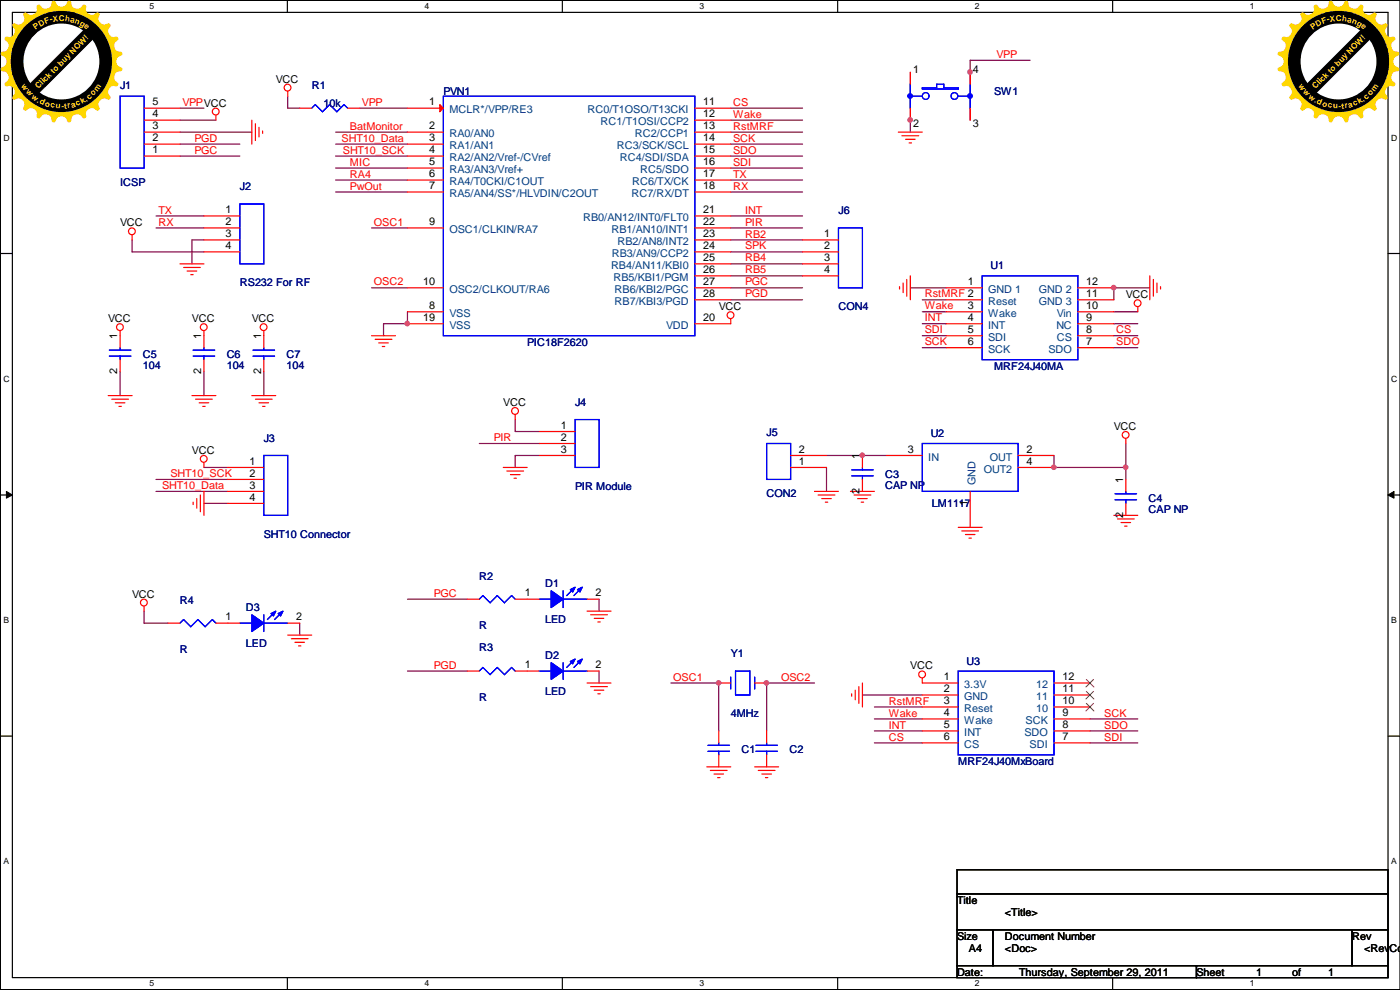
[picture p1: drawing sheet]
<svg xmlns="http://www.w3.org/2000/svg" width="297mm" height="210mm" viewBox="0 0 297 210" stroke-linecap="round" stroke-linejoin="round" font-family="sans-serif">
<path d="M.1 .1h296.9v209.8h-296.9zM2.6 2.6h291.9v204.7h-291.9z" fill="none" stroke="#000" stroke-width=".25"/>
<g fill="#fff">
<path d="M31.7 .3h1.1v2.1h-1.1z"/>
<path d="M31.7 207.6h1.1v2h-1.1z"/>
</g>
<path d="M61 .1v2.5M61 207.3v2.6" fill="none" stroke="#000" stroke-width=".25"/>
<g fill="#fff">
<path d="M90.1 .3h1v2.1h-1z"/>
<path d="M90.1 207.6h1v2h-1z"/>
</g>
<path d="M119.3 .1v2.5M119.3 207.3v2.6" fill="none" stroke="#000" stroke-width=".25"/>
<g fill="#fff">
<path d="M148.4 .3h1v2.1h-1z"/>
<path d="M148.4 207.6h1v2h-1z"/>
</g>
<path d="M177.7 .1v2.5M177.7 207.3v2.6" fill="none" stroke="#000" stroke-width=".25"/>
<g fill="#fff">
<path d="M206.8 .3h1.1v2.1h-1.1z"/>
<path d="M206.8 207.6h1.1v2h-1.1z"/>
</g>
<path d="M236.1 .1v2.5M236.1 207.3v2.6" fill="none" stroke="#000" stroke-width=".25"/>
<g fill="#fff">
<path d="M265.2 .3h1v2.1h-1z"/>
<path d="M265.2 207.6h1v2h-1z"/>
<path d="M.8 28.2h1.2v2h-1.2z"/>
<path d="M295.1 28.2h1.3v2h-1.3z"/>
<path d="M.8 79.3h1.2v2.1h-1.2z"/>
<path d="M295.1 79.3h1.3v2.1h-1.3z"/>
</g>
<path d="M.1 53.8h2.5M294.5 53.8h2.5" fill="none" stroke="#000" stroke-width=".25"/>
<g fill="#fff">
<path d="M.8 130.6h1.1v2h-1.1z"/>
<path d="M295.1 130.6h1.2v2h-1.2z"/>
</g>
<path d="M.1 105h2.5M294.5 105h2.5" fill="none" stroke="#000" stroke-width=".25"/>
<path d="M1.4 104.2l1.2 .8-1.2 .7zM294.5 105l1.2-.8v1.5z" fill="#000" stroke="#000" stroke-width=".21"/>
<g fill="#fff">
<path d="M.8 181.7h1.1v2h-1.1z"/>
<path d="M295.1 181.7h1.1v2h-1.1z"/>
</g>
<path d="M.1 156.1h2.5M294.5 156.1h2.5M203 184.5h91.5v5.1h-91.5zM203 189.6h91.5v7.6h-91.5zM203 197.2h7.7v7.6h-7.7zM210.7 197.2h76.2v7.6h-76.2zM286.9 197.2h7.6v7.6h-7.6zM203 204.8h50.8v2.5h-50.8zM253.8 204.8h40.7v2.5h-40.7z" fill="none" stroke="#000" stroke-width=".25"/>
<g fill="none" stroke="#800040" stroke-width=".25">
<path d="M193.1 15.3v12.7M218.5 12.8h-12.7v12.7M38.2 22.9h5.1M38.2 28h15.2M38.2 30.6h12.7M38.2 33.1h12.7M38.2 25.5h7.6M61 20.4v2.5h2.6M71.2 28h15.2M71.2 30.6h15.2M71.2 33.1h15.2M71.2 38.2h15.2"/>
<path d="M71.2 35.6h15.2M76.3 22.9h10.1M155 22.9h15.3M155 28h15.3M155 30.6h15.3M155 33.1h15.3M155 38.2h15.3M155 35.6h15.3M155 25.5h15.3M28 50.9v2.5h15.3M33.1 48.3h10.2M33.1 45.8h10.2"/>
<path d="M43.3 50.9h-2.6v5.1M71.2 40.7h15.2M78.8 48.3h7.6M155 40.7h15.3M155 48.3h15.3M155 45.8h15.3M155 53.4h15.3M155 50.9h15.3M155 56h15.3M155 58.5h15.3M25.5 78.8v5.1M43.3 78.8v5.1"/>
<path d="M56 78.8v5.1M78.8 61h7.6M86.4 66.1v2.6h-5v2.5M155 61h15.3M155 63.6h15.3M193.1 61h7.6M195.7 63.6h5M195.7 68.7h5M195.7 66.1h5M195.7 71.2h5M195.7 73.7h5M236.3 68.7h5.1"/>
<path d="M236.3 66.1h5.1M236.3 71.2h5.1M236.3 73.7h5.1M243.9 61h-7.6v2.6M43.3 99.1h5M101.7 94.1h12.7M109.3 89v2.5h5.1M114.4 96.6h-5.1v2.5M175.3 96.6h12.7M175.3 99.1v5.1M223.6 96.6v2.5h15.2M238.8 94.1v7.6"/>
<path d="M33.1 101.7h15.2M33.1 104.2h15.2M43.3 106.8h5M30.6 129.6v2.6h5M63.6 132.2v2.5M86.4 127.1h12.7M127.1 127.1v2.5M86.4 142.3h12.7M127.1 142.3v2.6M142.3 144.9h10.2v10.1M172.8 144.9h-10.2v10.1M183 147.4h12.7"/>
<path d="M185.5 149.9h10.2M185.5 152.5h10.2M185.5 155h10.2M185.5 157.6h10.2M231.2 152.5h10.2M231.2 155h10.2M231.2 157.6h10.2"/>
</g>
<g fill="#f0f" stroke="#f0f" stroke-width=".25">
<circle cx="86.4" cy="68.6" r=".47"/>
<circle cx="236.3" cy="61" r=".47"/>
<circle cx="182.9" cy="96.6" r=".47"/>
<circle cx="238.8" cy="99.1" r=".47"/>
<circle cx="223.6" cy="99.1" r=".47"/>
<circle cx="193.1" cy="25.4" r=".47"/>
<circle cx="205.8" cy="15.3" r=".47"/>
<circle cx="162.6" cy="144.8" r=".47"/>
<circle cx="152.4" cy="144.8" r=".47"/>
</g>
<g fill="none" stroke="#f00" stroke-width=".25">
<path d="M61 19.4v1M193.1 15.3v2.6M205.8 15.3v2.6M30.6 28h7.6M30.6 33.1h7.6M30.6 30.6h7.6M30.6 25.5h7.6M30.6 22.9h7.6M45.8 24.5v1M53.4 25.5v5.1M54.2 26.2v3.6M54.9 27v2"/>
<path d="M55.7 27.8v.5M63.6 22.9h2.5M73.7 22.9h2.6M86.4 28h7.7M86.4 33.1h7.7M86.4 30.6h7.7M86.4 22.9h7.7M86.4 35.6h7.7M86.4 38.2h7.7M147.4 28h7.6M147.4 33.1h7.6M147.4 30.6h7.6"/>
<path d="M147.4 25.5h7.6M147.4 22.9h7.6M147.4 35.6h7.6M147.4 38.2h7.6M190.6 28h5.1M191.3 28.8h3.6M192.1 29.5h2M192.9 30.3h.5M193.1 22.9v2.6M205.8 22.9v2.6M28 49.9v1M38.2 56h5.1"/>
<path d="M38.9 56.7h3.6M39.7 57.5h2M40.5 58.3h.5M43.3 50.9h7.6M43.3 53.4h7.6M43.3 45.8h7.6M43.3 48.3h7.6M86.4 48.3h7.7M86.4 40.7h7.7M147.4 56h7.6M147.4 50.9h7.6M147.4 53.4h7.6"/>
<path d="M147.4 58.5h7.6M147.4 45.8h7.6M147.4 48.3h7.6M147.4 40.7h7.6M170.3 56h7.6M170.3 50.9h7.6M170.3 53.4h7.6M170.3 58.5h7.6M192.4 59.3v3.5M193.1 58.5v5.1M243.9 58.5v5.1M244.7 59.3v3.5"/>
<path d="M25.5 70.2v3.5M25.5 76.3v2.5M43.3 70.2v3.5M43.3 76.3v2.5M56 70.2v3.5M56 76.3v2.5M78.8 71.2h5.1M79.6 72h3.5M80.3 72.7h2.1M81.1 73.5h.5M86.4 61h7.7M86.4 66.1h7.7"/>
<path d="M86.4 68.7h7.7M147.4 61h7.6M147.4 63.6h7.6M155 67.6v1.1h-7.6M190.8 60.8v.5M191.6 60v2.1M200.7 71.2h7.7M200.7 61h7.7M200.7 63.6h7.7M200.7 66.1h7.7M200.7 68.7h7.7M200.7 73.7h7.7"/>
<path d="M228.7 71.2h7.6M228.7 61h7.6M228.7 63.6h7.6M228.7 66.1h7.6M228.7 68.7h7.6M228.7 73.7h7.6M241.4 65.1v1M245.4 60v2.1M246.2 60.8v.5M22.9 83.9h5.1M23.7 84.7h3.6M24.5 85.4h2"/>
<path d="M25.2 86.2h.5M40.7 83.9h5.1M41.5 84.7h3.5M42.2 85.4h2.1M43 86.2h.5M43.3 98.1v1M48.3 99.1h7.7M53.4 83.9h5.1M54.2 84.7h3.5M54.9 85.4h2.1M55.7 86.2h.5M106.8 99.1h5"/>
<path d="M107.5 99.9h3.6M109.3 88v1M114.4 91.5h7.6M114.4 94.1h7.6M114.4 96.6h7.6M167.7 99.1h7.6M167.7 96.6h7.6M183 96.6v2.5M188 96.6h7.7M216 99.1h7.6M216 96.6h7.6M238.8 93v1.1"/>
<path d="M41 106.5v.5M41.7 105.7v2.1M42.5 105v3.5M43.3 104.2v5.1M48.3 104.2h7.7M48.3 101.7h7.7M48.3 106.8h7.7M108.3 100.7h2M109.1 101.4h.5M172.8 104.2h5.1M173.6 105h3.5M174.3 105.7h2.1"/>
<path d="M175.1 106.5h.5M180.4 104.2h5.1M181.2 105h3.5M181.9 105.7h2.1M182.7 106.5h.5M183 101.7v2.5M203.3 111.8h5.1M204 112.6h3.6M204.8 113.4h2M205.6 114.1h.5M205.8 104.2v7.6M236.3 109.3h5.1"/>
<path d="M237.1 110.1h3.5M237.8 110.8h2.1M238.6 111.6h.5M238.8 101.7v2.5M238.8 106.8v2.5M30.6 128.6v1M35.6 132.2h2.6M45.8 132.2h5.1M61 134.7h5.1M61 132.2h2.6M61.8 135.5h3.6M62.6 136.2h2"/>
<path d="M63.3 137h.5M99.1 127.1h2.6M109.3 127.1h5.1M124.5 129.6h5.1M124.5 127.1h2.6M125.3 130.4h3.6M126.1 131.1h2M126.8 131.9h.5M99.1 142.3h2.6M109.3 142.3h5.1M124.5 144.9h5.1M124.5 142.3h2.6"/>
<path d="M125.3 145.6h3.6M126.1 146.4h2M126.8 147.2h.5M152.5 144.9h2.5M152.5 155v2.6M160.1 144.9h2.5M162.6 155v2.6M180.7 147.2v.5M181.4 146.4v2M182.2 145.6v3.6M183 144.9v5M195.7 143.8v1.1h7.6"/>
<path d="M195.7 147.4h7.6M195.7 149.9h7.6M195.7 152.5h7.6M195.7 155h7.6M195.7 157.6h7.6M223.6 144.9h7.6M223.6 147.4h7.6M223.6 149.9h7.6M223.6 152.5h7.6M223.6 155h7.6M223.6 157.6h7.6M149.9 162.6h5.1"/>
<path d="M150.7 163.4h3.6M151.5 164.2h2M152.2 164.9h.5M152.5 160.1v2.5M160.1 162.6h5.1M160.9 163.4h3.5M161.6 164.2h2.1M162.4 164.9h.5M162.6 160.1v2.5"/>
<circle cx="61" cy="18.6" r=".72"/>
<circle cx="45.8" cy="23.7" r=".72"/>
<circle cx="28" cy="49.1" r=".72"/>
<circle cx="25.4" cy="69.4" r=".72"/>
<circle cx="43.2" cy="69.4" r=".72"/>
<circle cx="55.9" cy="69.4" r=".72"/>
<circle cx="155" cy="66.8" r=".72"/>
<circle cx="241.3" cy="64.3" r=".72"/>
<circle cx="43.2" cy="97.3" r=".72"/>
<circle cx="109.3" cy="87.2" r=".72"/>
<circle cx="238.8" cy="92.2" r=".72"/>
<circle cx="30.5" cy="127.8" r=".72"/>
<circle cx="195.6" cy="143" r=".72"/>
</g>
<g fill="none" stroke="#00f" stroke-width=".25">
<path d="M193.1 17.9v5M195.7 18.6h3v-.7h1.5v.7h3.1v.3h-7.6zM205.8 17.9v5M25.5 20.4h5.1v15.2h-5.1zM66.1 22.9l.8-.7 1.5 1.5 1.5-1.5 1.6 1.5 1.5-1.5 .7 .7M94.1 20.4h53.3v50.8h-53.3zM193.1 20.4h2.6M203.3 20.4h2.5M50.9 43.3h5.1v12.7h-5.1zM177.9 48.3h5.1v12.7h-5.1zM208.4 58.5h20.3v17.8h-20.3zM23.2 75.5h4.6"/>
<path d="M23.2 74.3h4.6M25.5 73.7v.6M25.5 75.5v.8M41 75.5h4.6M41 74.3h4.6M43.3 73.7v.6M43.3 75.5v.8M53.7 75.5h4.6M53.7 74.3h4.6M56 73.7v.6M56 75.5v.8M56 96.6h5v12.7h-5z"/>
<path d="M122 89h5.1v10.1h-5.1zM162.6 94.1h5.1v7.6h-5.1zM180.7 99.7h4.6M183 99.1v.6M195.7 94.1h20.3v10.1h-20.3zM180.7 100.9h4.6M183 100.9v.8M236.6 106h4.5M236.6 104.7h4.5M238.8 104.2v.5M238.8 106v.8M38.2 132.2l.7-.8 1.6 1.5 1.5-1.5 1.5 1.5 1.5-1.5 .8 .8"/>
<path d="M50.9 132.2h2.5M56 130.4v3.5M56 132.2h5M58.3 129.9l-1.6 1.5M59.8 129.9l-1.5 1.5M101.7 127.1l.7-.8 1.6 1.5 1.5-1.5 1.5 1.5 1.5-1.5 .8 .8M114.4 127.1h2.5M119.5 125.3v3.6M119.5 127.1h5M121.8 124.8l-1.6 1.5M123.3 124.8l-1.5 1.5M101.7 142.3l.7-.7 1.6 1.5 1.5-1.5 1.5 1.5 1.5-1.5 .8 .7"/>
<path d="M114.4 142.3h2.5M119.5 140.5v3.6M119.5 142.3h5M121.8 140l-1.6 1.6M123.3 140l-1.5 1.6M150.2 159.3h4.6M150.2 158.1h4.6M152.5 157.6v.5M152.5 159.3v.8M155 143.6v2.5M156 142.3h3.1v5.1h-3.1zM160.1 143.6v2.5"/>
<path d="M160.4 159.3h4.5M160.4 158.1h4.5M162.6 157.6v.5M162.6 159.3v.8M203.3 142.3h20.3v17.8h-20.3z"/>
<circle cx="196.4" cy="20.4" r=".72"/>
<circle cx="202.5" cy="20.4" r=".72"/>
</g>
<g fill="#00f" stroke="#00f" stroke-width=".25">
<path d="M116.9 125.3l2.6 1.8-2.6 1.8z" fill-rule="evenodd"/>
<path d="M122.5 125.1l1-.6-.5 1.1z" fill-rule="evenodd"/>
<path d="M121 125.1l1-.6-.5 1.1z" fill-rule="evenodd"/>
<path d="M116.9 125.3l2.6 1.8-2.6 1.8z" fill-rule="evenodd"/>
<path d="M122.5 125.1l1-.6-.5 1.1z" fill-rule="evenodd"/>
<path d="M121 125.1l1-.6-.5 1.1z" fill-rule="evenodd"/>
<path d="M53.4 130.4l2.6 1.8-2.6 1.7z" fill-rule="evenodd"/>
<path d="M59 130.1l1-.5-.5 1z" fill-rule="evenodd"/>
<path d="M57.5 130.1l1-.5-.5 1z" fill-rule="evenodd"/>
<path d="M53.4 130.4l2.6 1.8-2.6 1.7z" fill-rule="evenodd"/>
<path d="M59 130.1l1-.5-.5 1z" fill-rule="evenodd"/>
<path d="M57.5 130.1l1-.5-.5 1z" fill-rule="evenodd"/>
<path d="M116.9 140.5l2.6 1.8-2.6 1.8z" fill-rule="evenodd"/>
<path d="M122.5 140.3l1-.5-.5 1z" fill-rule="evenodd"/>
<path d="M121 140.3l1-.5-.5 1z" fill-rule="evenodd"/>
<path d="M116.9 140.5l2.6 1.8-2.6 1.8z" fill-rule="evenodd"/>
<path d="M122.5 140.3l1-.5-.5 1z" fill-rule="evenodd"/>
<path d="M121 140.3l1-.5-.5 1z" fill-rule="evenodd"/>
<circle cx="205.8" cy="20.4" r=".47"/>
<circle cx="193.1" cy="20.4" r=".47"/>
</g>
<path d="M230.5 149.2l1.6 1.6M230.5 146.6l1.6 1.7M230.5 144.1l1.6 1.6M232 149.2l-1.6 1.6M232 146.6l-1.6 1.7M232 144.1l-1.6 1.6" fill="none" stroke="#804000" stroke-width=".21"/>
<path d="M93.3 22.2l.8 .7-.8 .8z" fill="#f00" stroke="#f00" stroke-width=".25"/>
<path d="M2.7 5.1a1.03 1.03 0 0 0 .4 1.1 1.25 1.25 0 0 1-.3 1.3 1.25 1.25 0 0 1-1.3 .3h-.3l-.2 .3a1.03 1.03 0 0 0 .7 .9 1.25 1.25 0 0 1 0 1.4 1.25 1.25 0 0 1-1.2 .6l-.3 .1-.1 .2a1.03 1.03 0 0 0 .9 .8 1.25 1.25 0 0 1 .4 1.3 1.25 1.25 0 0 1-1 .9l-.2 .1-.1 .3a1.03 1.03 0 0 0 1.1 .5 1.25 1.25 0 0 1 .7 1.2 1.25 1.25 0 0 1-.8 1.1l-.1 .2v.3a1.03 1.03 0 0 0 1.2 .2 1.25 1.25 0 0 1 .9 1 1.25 1.25 0 0 1-.4 1.2l-.1 .3 .1 .3a1.03 1.03 0 0 0 1.2-.1 1.25 1.25 0 0 1 1.1 .6 1.25 1.25 0 0 1 0 1.3l-.1 .3 .2 .3a1.03 1.03 0 0 0 1.1-.4 1.25 1.25 0 0 1 1.3 .3 1.25 1.25 0 0 1 .3 1.3v.3l.2 .2a1.03 1.03 0 0 0 1-.7 1.25 1.25 0 0 1 1.3 0 1.25 1.25 0 0 1 .6 1.2l.1 .2 .3 .1a1.03 1.03 0 0 0 .8-.9 1.25 1.25 0 0 1 1.3-.3 1.25 1.25 0 0 1 .9 1l.1 .2h.3a1.03 1.03 0 0 0 .5-1 1.25 1.25 0 0 1 1.2-.7 1.25 1.25 0 0 1 1.1 .7l.2 .2h.3a1.03 1.03 0 0 0 .2-1.2 1.25 1.25 0 0 1 1-.9 1.25 1.25 0 0 1 1.2 .4l.3 .1 .3-.1a1.03 1.03 0 0 0-.1-1.2 1.25 1.25 0 0 1 .6-1.2 1.25 1.25 0 0 1 1.3 .1l.3 .1 .3-.2a1.03 1.03 0 0 0-.4-1.1 1.25 1.25 0 0 1 .3-1.3 1.25 1.25 0 0 1 1.3-.3h.3l.2-.3a1.03 1.03 0 0 0-.7-.9 1.25 1.25 0 0 1 0-1.4 1.25 1.25 0 0 1 1.2-.6l.2-.1 .1-.3a1.03 1.03 0 0 0-.9-.7 1.25 1.25 0 0 1-.3-1.3 1.25 1.25 0 0 1 1-.9l.2-.1v-.4a1.03 1.03 0 0 0-1-.5 1.25 1.25 0 0 1-.7-1.1 1.25 1.25 0 0 1 .7-1.1l.2-.2v-.3a1.03 1.03 0 0 0-1.2-.2 1.25 1.25 0 0 1-1-1 1.25 1.25 0 0 1 .5-1.2l.1-.3-.1-.3a1.03 1.03 0 0 0-1.2 .1 1.25 1.25 0 0 1-1.2-.6 1.25 1.25 0 0 1 .1-1.4v-.2l-.1-.3a1.03 1.03 0 0 0-1.2 .4 1.25 1.25 0 0 1-1.2-.3 1.25 1.25 0 0 1-.3-1.3v-.3l-.3-.2a1.03 1.03 0 0 0-1 .7 1.25 1.25 0 0 1-1.3 0 1.25 1.25 0 0 1-.6-1.2l-.1-.2-.3-.2a1.03 1.03 0 0 0-.7 .9 1.25 1.25 0 0 1-1.3 .4 1.25 1.25 0 0 1-.9-1l-.2-.2-.3-.1a1.03 1.03 0 0 0-.5 1.1 1.25 1.25 0 0 1-1.1 .7 1.25 1.25 0 0 1-1.1-.7l-.2-.2h-.4a1.03 1.03 0 0 0-.2 1.2 1.25 1.25 0 0 1-.9 .9 1.25 1.25 0 0 1-1.3-.4l-.2-.1-.3 .1a1.03 1.03 0 0 0 .1 1.2 1.25 1.25 0 0 1-.7 1.2 1.25 1.25 0 0 1-1.3-.1l-.2-.1zM2.3 13a10.8 10.8 0 0 0 21.5 0 10.8 10.8 0 0 0-21.5 0z" fill-rule="evenodd" fill="#ffd700"/>
<path d="M2.3 13a10.8 10.8 0 0 0 21.5 0 10.8 10.8 0 0 0-21.5 0zM4.8 13a8.2 8.2 0 0 0 16.5 0 8.2 8.2 0 0 0-16.5 0z" fill-rule="evenodd" fill="#000"/>
<circle cx="13" cy="13" r="8.2" fill="none" stroke="#000" stroke-width=".35"/>
<path d="M6.3 17.8l11.5-11.5 1 .9 1 1.1-11.5 11.5-1.1-.9z" fill="#000"/>
<path d="M273.6 5.1a1.03 1.03 0 0 0 .4 1.1 1.25 1.25 0 0 1-.3 1.3 1.25 1.25 0 0 1-1.3 .3h-.3l-.2 .3a1.03 1.03 0 0 0 .7 .9 1.25 1.25 0 0 1 0 1.4 1.25 1.25 0 0 1-1.1 .6l-.3 .1-.1 .2a1.03 1.03 0 0 0 .9 .8 1.25 1.25 0 0 1 .3 1.3 1.25 1.25 0 0 1-1 .9l-.2 .1v.3a1.03 1.03 0 0 0 1 .5 1.25 1.25 0 0 1 .7 1.2 1.25 1.25 0 0 1-.7 1.1l-.2 .2v.3a1.03 1.03 0 0 0 1.2 .2 1.25 1.25 0 0 1 1 1 1.25 1.25 0 0 1-.5 1.2l-.1 .3 .1 .3a1.03 1.03 0 0 0 1.2-.1 1.25 1.25 0 0 1 1.2 .6 1.25 1.25 0 0 1-.1 1.3v.3l.1 .3a1.03 1.03 0 0 0 1.2-.4 1.25 1.25 0 0 1 1.2 .3 1.25 1.25 0 0 1 .3 1.3v.3l.3 .2a1.03 1.03 0 0 0 1-.7 1.25 1.25 0 0 1 1.3 0 1.25 1.25 0 0 1 .6 1.2l.1 .2 .3 .1a1.03 1.03 0 0 0 .7-.9 1.25 1.25 0 0 1 1.3-.3 1.25 1.25 0 0 1 .9 1l.2 .2h.3a1.03 1.03 0 0 0 .5-1 1.25 1.25 0 0 1 1.1-.7 1.25 1.25 0 0 1 1.1 .7l.2 .2h.3a1.03 1.03 0 0 0 .3-1.2 1.25 1.25 0 0 1 .9-.9 1.25 1.25 0 0 1 1.2 .4l.3 .1 .3-.1a1.03 1.03 0 0 0-.1-1.2 1.25 1.25 0 0 1 .6-1.2 1.25 1.25 0 0 1 1.4 .1l.2 .1 .3-.2a1.03 1.03 0 0 0-.4-1.1 1.25 1.25 0 0 1 .3-1.3 1.25 1.25 0 0 1 1.3-.3h.3l.2-.3a1.03 1.03 0 0 0-.7-.9 1.25 1.25 0 0 1 0-1.4 1.25 1.25 0 0 1 1.2-.6l.2-.1 .2-.3a1.03 1.03 0 0 0-.9-.7 1.25 1.25 0 0 1-.4-1.3 1.25 1.25 0 0 1 1-.9l.2-.1 .1-.4a1.03 1.03 0 0 0-1.1-.5 1.25 1.25 0 0 1-.7-1.1 1.25 1.25 0 0 1 .7-1.1l.2-.2v-.3a1.03 1.03 0 0 0-1.2-.2 1.25 1.25 0 0 1-.9-1 1.25 1.25 0 0 1 .4-1.2l.1-.3-.1-.3a1.03 1.03 0 0 0-1.2 .1 1.25 1.25 0 0 1-1.1-.6 1.25 1.25 0 0 1 0-1.4l.1-.2-.2-.3a1.03 1.03 0 0 0-1.1 .4 1.25 1.25 0 0 1-1.3-.3 1.25 1.25 0 0 1-.3-1.3v-.3l-.3-.2a1.03 1.03 0 0 0-.9 .7 1.25 1.25 0 0 1-1.4 0 1.25 1.25 0 0 1-.5-1.2l-.1-.2-.3-.2a1.03 1.03 0 0 0-.8 .9 1.25 1.25 0 0 1-1.3 .4 1.25 1.25 0 0 1-.9-1l-.1-.2-.3-.1a1.03 1.03 0 0 0-.5 1.1 1.25 1.25 0 0 1-1.2 .7 1.25 1.25 0 0 1-1.1-.7l-.2-.2h-.3a1.03 1.03 0 0 0-.2 1.2 1.25 1.25 0 0 1-.9 .9 1.25 1.25 0 0 1-1.3-.4l-.3-.1-.3 .1a1.03 1.03 0 0 0 .1 1.2 1.25 1.25 0 0 1-.6 1.2 1.25 1.25 0 0 1-1.3-.1l-.3-.1zM273.2 13a10.8 10.8 0 0 0 21.5 0 10.8 10.8 0 0 0-21.5 0z" fill-rule="evenodd" fill="#ffd700"/>
<path d="M273.2 13a10.8 10.8 0 0 0 21.5 0 10.8 10.8 0 0 0-21.5 0zM275.7 13a8.2 8.2 0 0 0 16.5 0 8.2 8.2 0 0 0-16.5 0z" fill-rule="evenodd" fill="#000"/>
<circle cx="284" cy="13" r="8.2" fill="none" stroke="#000" stroke-width=".35"/>
<path d="M277.2 17.8l11.5-11.5 1.1 .9 .9 1.1-11.4 11.5-1.1-.9z" fill="#000"/>
<g font-size="2.3">
<text x="58.5" y="17.5">VCC</text>
<text x="193.7" y="15.6">1</text>
<text x="206.4" y="15.6">4</text>
<text x="32.3" y="22.4">5</text>
<text x="91" y="22.4">1</text>
<text x="149.2" y="22.4">11</text>
<text x="32.3" y="30">2</text>
<text x="32.3" y="27.4">3</text>
<text x="32.3" y="24.9">4</text>
<text x="91" y="27.4">2</text>
<text x="91" y="30">3</text>
<text x="149.2" y="24.9">12</text>
<text x="149.2" y="27.4">13</text>
<text x="149.2" y="30">14</text>
<text x="193.7" y="26.9">2</text>
<text x="206.4" y="26.9">3</text>
<text x="32.3" y="32.5">1</text>
<text x="91" y="32.5">4</text>
<text x="91" y="35.1">5</text>
<text x="149.2" y="32.5">15</text>
<text x="149.2" y="35.1">16</text>
<text x="91" y="37.6">6</text>
<text x="91" y="40.1">7</text>
<text x="149.2" y="37.6">17</text>
<text x="149.2" y="40.1">18</text>
<text x="47.8" y="45.2">1</text>
<text x="47.8" y="47.8">2</text>
<text x="91" y="47.8">9</text>
<text x="149.2" y="45.2">21</text>
<text x="149.2" y="47.8">22</text>
<text x="25.5" y="48">VCC</text>
<text x="47.8" y="50.3">3</text>
<text x="47.8" y="52.8">4</text>
<text x="149.2" y="50.3">23</text>
<text x="149.2" y="52.8">24</text>
<text x="174.8" y="50.3">1</text>
<text x="174.8" y="52.8">2</text>
<text x="149.2" y="55.4">25</text>
<text x="149.2" y="57.9">26</text>
<text x="174.8" y="55.4">3</text>
<text x="174.8" y="57.9">4</text>
<text x="89.7" y="60.5">10</text>
<text x="91" y="65.5">8</text>
<text x="149.2" y="60.5">27</text>
<text x="149.2" y="63">28</text>
<text x="152.5" y="65.8">VCC</text>
<text x="205.3" y="60.5">1</text>
<text x="205.3" y="65.5">3</text>
<text x="230.5" y="65.5">10</text>
<text x="230.5" y="63">11</text>
<text x="230.5" y="60.5">12</text>
<text x="238.8" y="63.2">VCC</text>
<text x="22.9" y="68.3">VCC</text>
<text x="24.9" y="72" transform="rotate(-90 24.9 72)">1</text>
<text x="40.7" y="68.3">VCC</text>
<text x="42.7" y="72" transform="rotate(-90 42.7 72)">1</text>
<text x="53.4" y="68.3">VCC</text>
<text x="55.4" y="72" transform="rotate(-90 55.4 72)">1</text>
<text x="89.7" y="68.1">19</text>
<text x="149.2" y="68.1">20</text>
<text x="205.3" y="68.1">4</text>
<text x="205.3" y="70.6">5</text>
<text x="230.5" y="70.6">8</text>
<text x="230.5" y="68.1">9</text>
<text x="205.3" y="73.2">6</text>
<text x="230.5" y="73.2">7</text>
<text x="24.9" y="79.3" transform="rotate(-90 24.9 79.3)">2</text>
<text x="42.7" y="79.3" transform="rotate(-90 42.7 79.3)">2</text>
<text x="55.4" y="79.3" transform="rotate(-90 55.4 79.3)">2</text>
<text x="106.8" y="86.1">VCC</text>
<text x="119" y="90.9">1</text>
<text x="119" y="93.5">2</text>
<text x="236.3" y="91.2">VCC</text>
<text x="40.7" y="96.3">VCC</text>
<text x="52.9" y="98.6">1</text>
<text x="52.9" y="101.1">2</text>
<text x="119" y="96">3</text>
<text x="169.5" y="98.6">1</text>
<text x="169.5" y="96">2</text>
<text x="182.4" y="97.4" transform="rotate(-90 182.4 97.4)">1</text>
<text x="192.6" y="96">3</text>
<text x="217.8" y="96">2</text>
<text x="217.8" y="98.6">4</text>
<text x="52.9" y="103.6">3</text>
<text x="52.9" y="106.2">4</text>
<text x="182.4" y="104.7" transform="rotate(-90 182.4 104.7)">2</text>
<text x="205.2" y="107.3" transform="rotate(-90 205.2 107.3)">1</text>
<text x="238.3" y="102.4" transform="rotate(-90 238.3 102.4)">1</text>
<text x="238.3" y="109.8" transform="rotate(-90 238.3 109.8)">2</text>
<text x="28" y="126.7">VCC</text>
<text x="47.8" y="131.6">1</text>
<text x="62.8" y="131.6">2</text>
<text x="111.3" y="126.5">1</text>
<text x="126.3" y="126.5">2</text>
<text x="111.3" y="141.7">1</text>
<text x="126.3" y="141.7">2</text>
<text x="193.1" y="142">VCC</text>
<text x="200.2" y="144.3">1</text>
<text x="200.2" y="146.8">2</text>
<text x="200.2" y="149.4">3</text>
<text x="225.4" y="149.4">10</text>
<text x="225.4" y="146.8">11</text>
<text x="225.4" y="144.3">12</text>
<text x="200.2" y="151.9">4</text>
<text x="200.2" y="154.4">5</text>
<text x="225.4" y="151.9">9</text>
<text x="225.4" y="154.4">8</text>
<text x="200.2" y="157">6</text>
<text x="225.4" y="157">7</text>
<text x="203" y="191.8">Title</text>
<text x="213.2" y="194.3">&lt;Title&gt;</text>
<text x="203" y="199.4">Size</text>
<text x="205.6" y="201.9">A4</text>
<text x="213.2" y="199.4">Document Number</text>
<text x="213.2" y="201.9">&lt;Doc&gt;</text>
<text x="286.8" y="199.4">Rev</text>
<text x="289.4" y="201.9">&lt;RevCod</text>
<text x="203" y="207">Date:</text>
<text x="216.2" y="207">Thursday, September 29, 2011</text>
<text x="253.8" y="207">Sheet</text>
<text x="266.5" y="207">1</text>
<text x="274.2" y="207">of</text>
<text x="281.8" y="207">1</text>
</g>
<g font-size="2.3" fill="#f00">
<text x="211.4" y="12.3">VPP</text>
<text x="38.7" y="22.4">VPPVCC</text>
<text x="76.8" y="22.4">VPP</text>
<text x="155.5" y="22.4">CS</text>
<text x="74.3" y="27.5">BatMonitor</text>
<text x="155.5" y="25">Wake</text>
<text x="155.5" y="27.5">RstMRF</text>
<text x="41.2" y="32.6">PGC</text>
<text x="41.2" y="30.1">PGD</text>
<text x="72.5" y="30.1">SHT10_Data</text>
<text x="72.7" y="32.6">SHT10_SCK</text>
<text x="74.3" y="35.1">MIC</text>
<text x="155.5" y="32.6">SDO</text>
<text x="155.5" y="35.1">SDI</text>
<text x="155.5" y="30.1">SCK</text>
<text x="74.3" y="37.7">RA4</text>
<text x="74.3" y="40.2">PwOut</text>
<text x="155.5" y="40.2">RX</text>
<text x="155.5" y="37.7">TX</text>
<text x="33.6" y="45.3">TX</text>
<text x="33.6" y="47.8">RX</text>
<text x="79.3" y="47.8">OSC1</text>
<text x="158.1" y="45.3">INT</text>
<text x="158.1" y="47.8">PIR</text>
<text x="158.1" y="52.9">SPK</text>
<text x="158.1" y="50.4">RB2</text>
<text x="158.1" y="55.5">RB4</text>
<text x="158.1" y="58">RB5</text>
<text x="79.3" y="60.5">OSC2</text>
<text x="158.1" y="60.5">PGC</text>
<text x="158.1" y="63.1">PGD</text>
<text x="196.2" y="63.1">RstMRF 2</text>
<text x="196.2" y="65.6">Wake</text>
<text x="196.2" y="68.2">INT</text>
<text x="196.2" y="70.7">SDI</text>
<text x="236.8" y="70.7">CS</text>
<text x="196.2" y="73.2">SCK</text>
<text x="236.8" y="73.2">SDO</text>
<text x="104.7" y="93.6">PIR</text>
<text x="36.2" y="101.2">SHT10_SCK</text>
<text x="34.4" y="103.7">SHT10_Data</text>
<text x="92" y="126.6">PGC</text>
<text x="92" y="141.8">PGD</text>
<text x="142.8" y="144.4">OSC1</text>
<text x="165.7" y="144.4">OSC2</text>
<text x="188.6" y="149.4">RstMRF</text>
<text x="188.6" y="152">Wake</text>
<text x="188.6" y="154.5">INT</text>
<text x="234.3" y="152">SCK</text>
<text x="234.3" y="154.5">SDO</text>
<text x="188.6" y="157.1">CS</text>
<text x="234.3" y="157.1">SDI</text>
</g>
<g font-size="2.3" fill="#000080">
<text x="25.5" y="18.8">J1</text>
<text x="66.1" y="18.8">R1</text>
<text x="68.7" y="22.6">10k</text>
<text x="94.1" y="20.1">PVN1</text>
<text x="210.9" y="20.1">SW1</text>
<text x="25.5" y="39.4">ICSP</text>
<text x="50.9" y="40.4">J2</text>
<text x="177.9" y="45.5">J6</text>
<text x="210.1" y="57.2">U1</text>
<text x="50.9" y="60.7">RS232 For RF</text>
<text x="177.9" y="65.8">CON4</text>
<text x="30.3" y="75.9">C5</text>
<text x="48.1" y="75.9">C6</text>
<text x="60.8" y="75.9">C7</text>
<text x="111.8" y="73.4">PIC18F2620</text>
<text x="30.3" y="78.2">104</text>
<text x="48.1" y="78.2">104</text>
<text x="60.8" y="78.2">104</text>
<text x="210.9" y="78.5">MRF24J40MA</text>
<text x="122" y="86.1">J4</text>
<text x="56" y="93.7">J3</text>
<text x="162.6" y="92.5">J5</text>
<text x="197.4" y="92.7">U2</text>
<text x="187.8" y="101.3">C3</text>
<text x="122" y="103.9">PIR Module</text>
<text x="162.6" y="105.4">CON2</text>
<text x="187.8" y="103.6">CAP NP</text>
<text x="197.7" y="107.4">LM1117</text>
<text x="243.7" y="106.4">C4</text>
<text x="243.7" y="108.7">CAP NP</text>
<text x="56" y="114">SHT10 Connector</text>
<text x="101.7" y="122.9">R2</text>
<text x="115.7" y="124.5">D1</text>
<text x="38.2" y="128">R4</text>
<text x="52.2" y="129.5">D3</text>
<text x="52.2" y="137.2">LED</text>
<text x="101.7" y="133.4">R</text>
<text x="115.7" y="132.1">LED</text>
<text x="38.2" y="138.4">R</text>
<text x="101.7" y="138.2">R3</text>
<text x="115.7" y="139.7">D2</text>
<text x="155" y="139.4">Y1</text>
<text x="205.1" y="141">U3</text>
<text x="101.7" y="148.6">R</text>
<text x="115.7" y="147.3">LED</text>
<text x="155" y="152.1">4MHz</text>
<text x="157.3" y="159.8">C1</text>
<text x="167.5" y="159.8">C2</text>
<text x="203.3" y="162.3">MRF24J40MxBoard</text>
</g>
<g font-size="2.3" fill="#004080">
<text x="95.3" y="24">MCLR*/VPP/RE3</text>
<text x="95.3" y="29.1">RA0/AN0</text>
<text x="124.6" y="24">RC0/T1OSO/T13CKI</text>
<text x="127.4" y="26.6">RC1/T1OSI/CCP2</text>
<text x="134.7" y="29.1">RC2/CCP1</text>
<text x="95.3" y="31.7">RA1/AN1</text>
<text x="95.3" y="34.2">RA2/AN2/Vref-/CVref</text>
<text x="130.9" y="31.7">RC3/SCK/SCL</text>
<text x="131.5" y="34.2">RC4/SDI/SDA</text>
<text x="95.3" y="36.7">RA3/AN3/Vref+</text>
<text x="95.3" y="39.3">RA4/T0CKI/C1OUT</text>
<text x="95.3" y="41.8">RA5/AN4/SS*/HLVDIN/C2OUT</text>
<text x="133.9" y="41.8">RC7/RX/DT</text>
<text x="134.1" y="39.3">RC6/TX/CK</text>
<text x="135.8" y="36.7">RC5/SDO</text>
<text x="123.7" y="46.9">RB0/AN12/INT0/FLT0</text>
<text x="95.3" y="49.4">OSC1/CLKIN/RA7</text>
<text x="129.7" y="49.4">RB1/AN10/INT1</text>
<text x="131" y="52">RB2/AN8/INT2</text>
<text x="129.6" y="57.1">RB4/AN11/KBI0</text>
<text x="129.8" y="54.5">RB3/AN9/CCP2</text>
<text x="130.1" y="59.6">RB5/KBI1/PGM</text>
<text x="95.3" y="62.1">OSC2/CLKOUT/RA6</text>
<text x="130.4" y="62.1">RB6/KBI2/PGC</text>
<text x="130.4" y="64.7">RB7/KBI3/PGD</text>
<text x="209.6" y="62.1">GND 1</text>
<text x="209.6" y="64.7">Reset</text>
<text x="220.4" y="64.7">GND 3</text>
<text x="220.4" y="62.1">GND 2</text>
<text x="95.3" y="67.2">VSS</text>
<text x="95.3" y="69.8">VSS</text>
<text x="141.3" y="69.8">VDD</text>
<text x="209.6" y="67.2">Wake</text>
<text x="209.6" y="69.8">INT</text>
<text x="224.1" y="69.8">NC</text>
<text x="224.2" y="67.2">Vin</text>
<text x="209.6" y="72.3">SDI</text>
<text x="209.6" y="74.8">SCK</text>
<text x="222.4" y="74.8">SDO</text>
<text x="224.2" y="72.3">CS</text>
<text x="196.9" y="97.7">IN</text>
<text x="208.7" y="100.2">OUT2</text>
<text x="210" y="97.7">OUT</text>
<text x="206.9" y="103" transform="rotate(-90 206.9 103)">GND</text>
<text x="204.6" y="146">3.3V</text>
<text x="204.6" y="148.5">GND</text>
<text x="219.8" y="148.5">11</text>
<text x="219.8" y="146">12</text>
<text x="204.6" y="151">Reset</text>
<text x="204.6" y="153.6">Wake</text>
<text x="217.6" y="153.6">SCK</text>
<text x="219.8" y="151">10</text>
<text x="204.6" y="156.1">INT</text>
<text x="204.6" y="158.7">CS</text>
<text x="217.3" y="156.1">SDO</text>
<text x="218.4" y="158.7">SDI</text>
</g>
<g font-size="1.8">
<text x="31.7" y="1.9">5</text>
<text x="90.1" y="1.9">4</text>
<text x="148.4" y="1.9">3</text>
<text x="206.8" y="1.9">2</text>
<text x="265.2" y="1.9">1</text>
<text x=".8" y="29.8">D</text>
<text x="295.1" y="29.8">D</text>
<text x=".8" y="80.9">C</text>
<text x="295.1" y="80.9">C</text>
<text x=".8" y="132.2">B</text>
<text x="295.1" y="132.2">B</text>
<text x=".8" y="183.3">A</text>
<text x="295.1" y="183.3">A</text>
<text x="31.7" y="209.2">5</text>
<text x="90.1" y="209.2">4</text>
<text x="148.4" y="209.2">3</text>
<text x="206.8" y="209.2">2</text>
<text x="265.2" y="209.2">1</text>
</g>
<g font-size="1.7" fill="#ffd700">
<text x="8.5" y="5.7" transform="rotate(-27 8.5 5.7)">D</text>
<text x="9.7" y="5.1" transform="rotate(-19 9.7 5.1)">F</text>
<text x="10.7" y="4.7" transform="rotate(-14 10.7 4.7)">-</text>
<text x="11.3" y="4.6" transform="rotate(-8 11.3 4.6)">X</text>
<text x="12.4" y="4.4">C</text>
<text x="13.7" y="4.4" transform="rotate(8 13.7 4.4)">h</text>
<text x="14.8" y="4.6" transform="rotate(15 14.8 4.6)">a</text>
<text x="15.8" y="4.9" transform="rotate(22 15.8 4.9)">n</text>
<text x="16.8" y="5.3" transform="rotate(29 16.8 5.3)">g</text>
<text x="17.7" y="5.8" transform="rotate(36 17.7 5.8)">e</text>
<text x="279.5" y="5.7" transform="rotate(-27 279.5 5.7)">D</text>
<text x="280.6" y="5.1" transform="rotate(-19 280.6 5.1)">F</text>
<text x="281.6" y="4.7" transform="rotate(-14 281.6 4.7)">-</text>
<text x="282.2" y="4.6" transform="rotate(-8 282.2 4.6)">X</text>
<text x="283.4" y="4.4">C</text>
<text x="284.7" y="4.4" transform="rotate(8 284.7 4.4)">h</text>
<text x="285.7" y="4.6" transform="rotate(15 285.7 4.6)">a</text>
<text x="286.7" y="4.9" transform="rotate(22 286.7 4.9)">n</text>
<text x="287.7" y="5.3" transform="rotate(29 287.7 5.3)">g</text>
<text x="288.7" y="5.8" transform="rotate(36 288.7 5.8)">e</text>
<text x="7.6" y="6.4" transform="rotate(-35 7.6 6.4)">P</text>
<text x="278.5" y="6.4" transform="rotate(-35 278.5 6.4)">P</text>
<text x="4.4" y="18.3" transform="rotate(55 4.4 18.3)">w</text>
<text x="5.4" y="19.6" transform="rotate(46 5.4 19.6)">w</text>
<text x="6.5" y="20.7" transform="rotate(36 6.5 20.7)">w</text>
<text x="7.8" y="21.6" transform="rotate(30 7.8 21.6)">.</text>
<text x="8.1" y="18.9" transform="rotate(-45 8.1 18.9)">Click to buy NOW!</text>
<text x="8.3" y="21.9" transform="rotate(25 8.3 21.9)">d</text>
<text x="9.5" y="22.4" transform="rotate(18 9.5 22.4)">o</text>
<text x="10.7" y="22.8" transform="rotate(11 10.7 22.8)">c</text>
<text x="11.8" y="23" transform="rotate(4 11.8 23)">u</text>
<text x="13" y="23.1" transform="rotate(-2 13 23.1)">-</text>
<text x="13.7" y="23" transform="rotate(-6 13.7 23)">t</text>
<text x="14.4" y="23" transform="rotate(-10 14.4 23)">r</text>
<text x="15.2" y="22.8" transform="rotate(-15 15.2 22.8)">a</text>
<text x="16.3" y="22.5" transform="rotate(-22 16.3 22.5)">c</text>
<text x="17.4" y="22.1" transform="rotate(-29 17.4 22.1)">k</text>
<text x="18.4" y="21.5" transform="rotate(-34 18.4 21.5)">.</text>
<text x="18.9" y="21.2" transform="rotate(-38 18.9 21.2)">c</text>
<text x="19.8" y="20.5" transform="rotate(-45 19.8 20.5)">o</text>
<text x="20.7" y="19.5" transform="rotate(-54 20.7 19.5)">m</text>
<text x="275.4" y="18.3" transform="rotate(55 275.4 18.3)">w</text>
<text x="276.3" y="19.6" transform="rotate(46 276.3 19.6)">w</text>
<text x="277.5" y="20.7" transform="rotate(36 277.5 20.7)">w</text>
<text x="278.7" y="21.6" transform="rotate(30 278.7 21.6)">.</text>
<text x="279.1" y="18.9" transform="rotate(-45 279.1 18.9)">Click to buy NOW!</text>
<text x="279.3" y="21.9" transform="rotate(25 279.3 21.9)">d</text>
<text x="280.4" y="22.4" transform="rotate(18 280.4 22.4)">o</text>
<text x="281.6" y="22.8" transform="rotate(11 281.6 22.8)">c</text>
<text x="282.7" y="23" transform="rotate(4 282.7 23)">u</text>
<text x="284" y="23.1" transform="rotate(-2 284 23.1)">-</text>
<text x="284.7" y="23" transform="rotate(-6 284.7 23)">t</text>
<text x="285.3" y="23" transform="rotate(-10 285.3 23)">r</text>
<text x="286.2" y="22.8" transform="rotate(-15 286.2 22.8)">a</text>
<text x="287.3" y="22.5" transform="rotate(-22 287.3 22.5)">c</text>
<text x="288.3" y="22.1" transform="rotate(-29 288.3 22.1)">k</text>
<text x="289.3" y="21.5" transform="rotate(-34 289.3 21.5)">.</text>
<text x="289.8" y="21.2" transform="rotate(-38 289.8 21.2)">c</text>
<text x="290.7" y="20.5" transform="rotate(-45 290.7 20.5)">o</text>
<text x="291.6" y="19.5" transform="rotate(-54 291.6 19.5)">m</text>
</g>
</svg>
